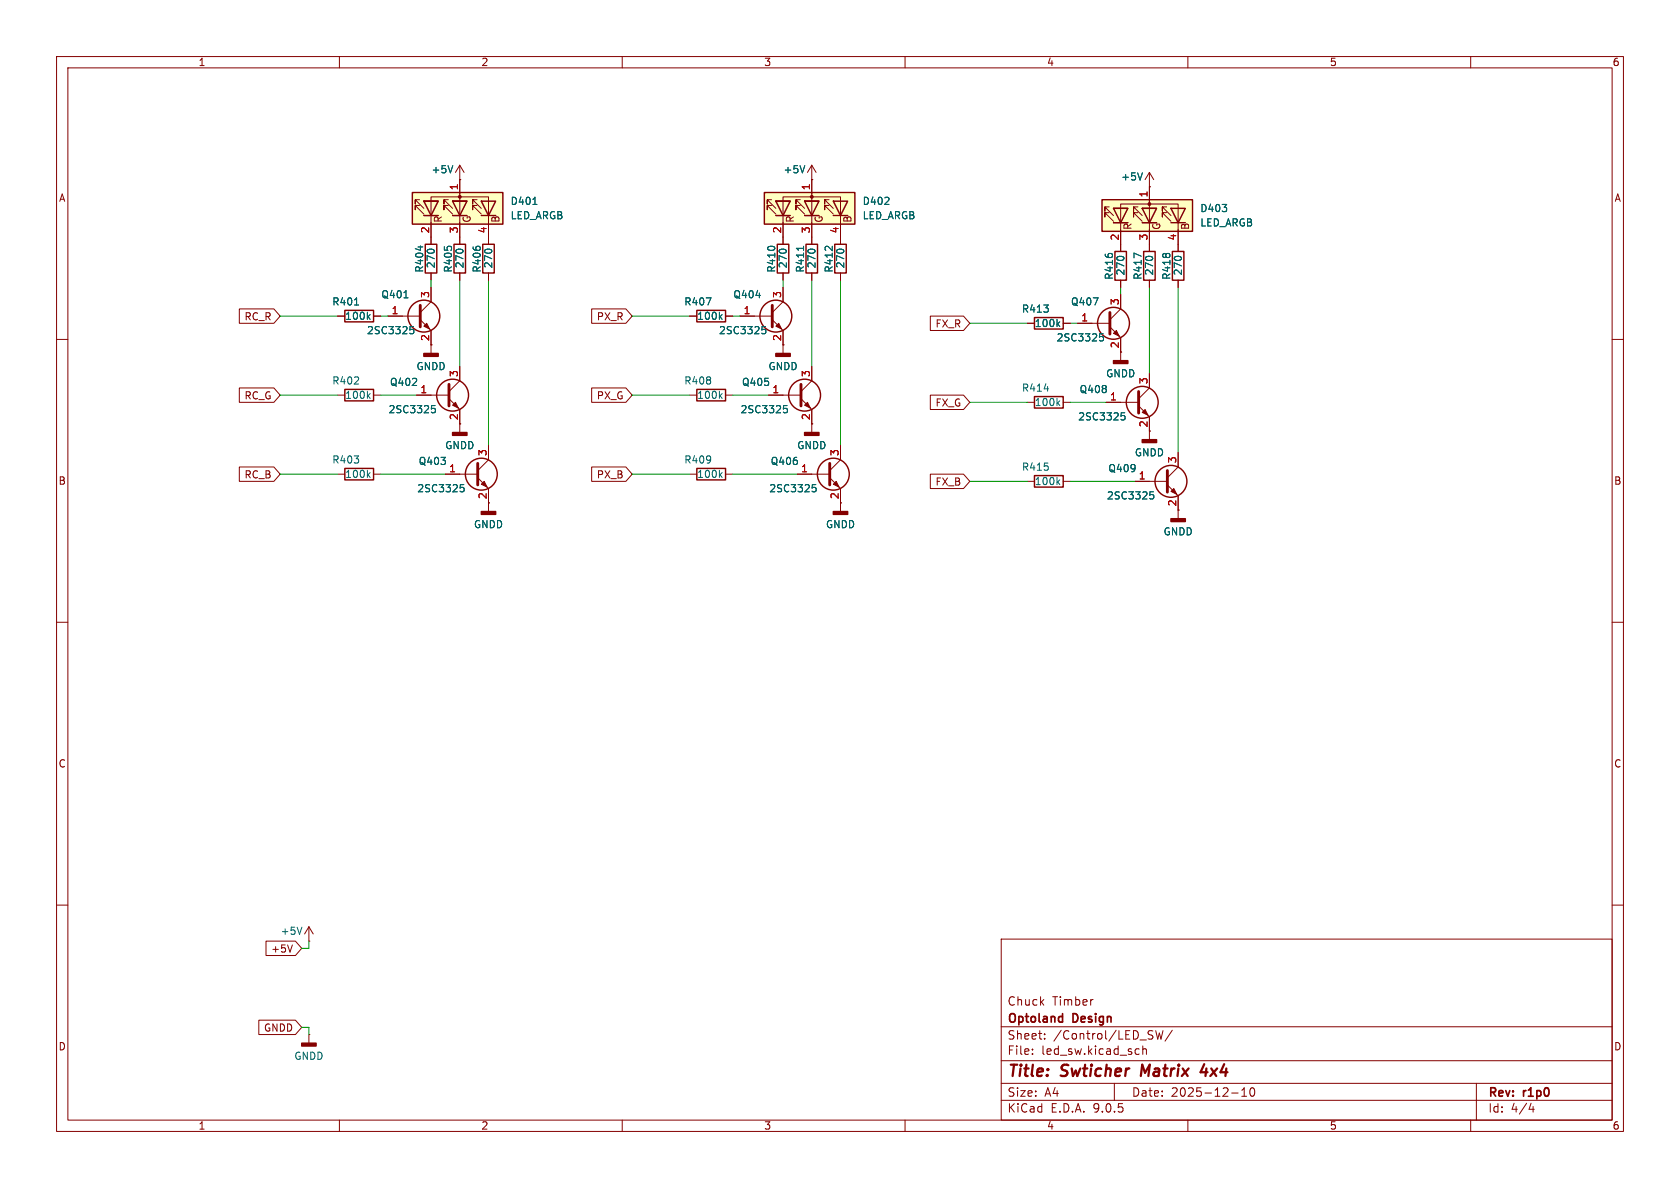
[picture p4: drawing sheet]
<svg xmlns="http://www.w3.org/2000/svg" width="297mm" height="210mm" viewBox="0 0 297 210" stroke-linecap="round" stroke-linejoin="round" font-family="sans-serif">
<g fill="none" stroke="#840000" stroke-width=".18">
<path d="M10 10h277v190h-277zM12 12h273v186h-273zM60 10v2M110 10v2M160 10v2M210 10v2M260 10v2M59.7 55.9h1.3M66 55.9h1.3M68.6 55.9h5.7M74.3 56.5l1.9 1.9v4.1M76.2 50.8v2.5l-1.9 1.9"/>
<path d="M81.3 41.9v1.3M81.3 48.3v1.2M10 60h2M59.7 69.9h1.3M66 69.9h1.3M73.7 69.9h5.7M79.4 70.5l1.9 1.9v2.5M81.3 64.8v2.5l-1.9 1.9M86.4 78.7v2.6l-1.9 1.9M121.9 69.9h1.3M128.3 69.9h1.2M203.2 76.2v1.5"/>
<path d="M285 60h2M78.7 83.8h5.8M84.5 84.5l1.9 1.9v4M121.9 83.8h1.3M128.3 83.8h1.2M200.7 85.1h5.7M206.4 85.7l1.9 1.9v2.6M208.3 80v2.6l-1.9 1.9M10 110h2M285 110h2M10 160h2M54.6 166.4h.1"/>
<path d="M54.6 163.8v2.6M54.6 163.8l-.8 1.3M54.6 163.8l.8 1.3M177 166h108v32h-108zM193.1 176.7h.1M285 160h2M54.6 182.9h.1M54.6 182.9v1.5M60 198v2M110 198v2M160 198v2M177 194.5h108"/>
<path d="M177 191.5h108M177 187.5h108M177 181.5h108M182.5 186.3v.1M182.5 185.5v.1M184.7 183.6v.1M184.7 182.8v.1M197 191.5v3M201 185.4l.4 .1M201.4 186.3l-.4 .1M202 185.5l.2-.1 .4 .1 .1 .9M202 184.9v1.5"/>
<path d="M204.3 182.2l.4 1.5 .3-1.1 .2 1.1 .4-1.5M207.2 182.1l-1.2 2M210 198v2M217.7 193.2h1.2M219.5 193.8h.9M219.5 192.7l.5-.4v1.5M221.1 192.4l.2-.1a.81 .81 0 0 1 .6 .6 .81 .81 0 0 1-.3 .8l-.1 .1a.81 .81 0 0 1-.4-1.4zM260 198v2M261 191.5v6.5M270.7 195l-.4 1.1h.9M271 195.6v1"/>
</g>
<path d="M201.9 188.2l-.2 2M212.9 188.1l-.7 1.4h1.3M213.3 188.9l-.2 1.3" fill="none" stroke="#840000" stroke-width=".4"/>
<path d="M187.7 179.7l.1 .1M187.8 179.2v1.5M187.8 180.6l-.1 .1" fill="none" stroke="#840000" stroke-width=".3"/>
<g fill="none" stroke="#840000" stroke-width=".25">
<path d="M61 54.9h5v2h-5zM80.3 43.2h2v5.1h-2zM61 68.8h5v2.1h-5zM123.2 68.8h5.1v2.1h-5.1zM123.2 82.8h5.1v2h-5.1z"/>
<circle cx="74.9" cy="55.9" r="2.82"/>
<circle cx="80" cy="69.8" r="2.82"/>
<circle cx="85.1" cy="83.8" r="2.82"/>
<circle cx="207" cy="85.1" r="2.82"/>
</g>
<g fill="none" stroke="#006464" stroke-width=".18">
<path d="M62.7 53.9h.7M65.1 56l.3 .5M65.4 55.6l-.5 .5M71.4 52.6h.7M72.5 57.7h.6M72.6 58.2h.3l.3 .3-.2 .4-.4 .1M65.1 69.9l.3 .5M65.4 69.6l-.5 .5M76.3 71.7h.6M76.4 72.2h.3l.3 .2-.1 .5-.5 .1M127.3 69.9l.4 .5M127.7 69.6l-.5 .5"/>
<path d="M81.4 85.7h.6M81.5 86.2h.3l.3 .2-.2 .5h-.4M127.3 83.9l.4 .5M127.7 83.6l-.5 .4M203.3 86.9h.6M203.4 87.4h.3l.3 .3-.1 .4-.5 .1M53.4 163.9l-.4 1.3"/>
</g>
<g fill="#840000" stroke="#840000" stroke-width=".25">
<path d="M85.1 90.4h2.5v.5h-2.5z"/>
<path d="M201.9 77.7h2.6v.5h-2.6z"/>
<path d="M74.9 62.5h2.6v.5h-2.6z"/>
<path d="M53.3 184.4h2.6v.5h-2.6z"/>
</g>
<path d="M74.3 54v3.8M79.4 67.9v3.9M84.5 81.9v3.8M206.4 83.2v3.8" fill="none" stroke="#840000" stroke-width=".51"/>
<g fill="#840000" stroke="#840000" stroke-width=".18">
<path d="M207 86.9l.5-.5 .5 1z"/>
<path d="M85.1 85.6l.5-.5 .5 1z"/>
<path d="M80 71.6l.5-.5 .5 1z"/>
<path d="M75.4 57.2l.5 1-1-.5z"/>
</g>
<path d="M135.1 34h16v5.6h-16z" fill="#ffffc2"/>
<g fill="none" stroke="#840000" stroke-width=".25">
<path d="M135.1 34h16v5.6h-16zM137.2 35.6h2.5l-1.3 2.5zM137.2 38.1h2.5M142.2 35.6h2.6l-1.3 2.5zM142.2 38.1h2.6M147.3 35.6h2.6l-1.3 2.5zM147.3 38.1h2.6M85.3 43.2h2.1v5.1h-2.1zM123.2 54.9h5.1v2h-5.1zM137.4 43.2h2v5.1h-2zM142.5 43.2h2v5.1h-2zM147.6 43.2h2v5.1h-2z"/>
<circle cx="137.2" cy="55.9" r="2.82"/>
</g>
<g fill="none" stroke="#840000" stroke-width=".18">
<path d="M136.4 36.3h-.8v.8v-.8l1.6 1.5M136.4 35.3h-.8v.8v-.8l1.6 1.5M137.2 38.1h2.5M137.2 35.6h.1M137.2 35.6h2.5zM141.5 36.3h-.8v.8v-.8l1.5 1.5M141.5 35.3h-.8v.8v-.8l1.5 1.5M142.2 38.1h2.6M142.2 35.6h.1M142.2 35.6h2.6zM143.5 31.8h.1M143.5 29.2v14"/>
<path d="M143.5 29.2l-.8 1.3M143.5 29.2l.8 1.3M146.6 36.3h-.8v.8v-.8l1.5 1.5M146.6 35.3h-.8v.8v-.8l1.5 1.5M86.4 41.9v1.3M86.4 48.3v1.2M121.9 55.9h1.3M128.3 55.9h1.2M130.8 55.9h5.7M136.5 56.5l1.9 1.9v4.1M138.4 43.2v-8.4h10.2v8.4M138.4 48.3v1.2"/>
<path d="M138.4 50.8v2.5l-1.9 1.9M143.5 48.3v1.2M148.6 48.3v1.2"/>
</g>
<g fill="#840000" stroke="#840000" stroke-width=".18">
<path d="M137.2 57.7l.5-.5 .5 1z"/>
<circle cx="143.5" cy="34.8" r=".25"/>
</g>
<path d="M142.3 29.3l-.4 1.3M124.8 52.6h.9l-.6 1.3M127.3 56l.4 .5M127.7 55.6l-.5 .5M134.7 57.7h.6M134.9 58.2h.3l.2 .3-.1 .4-.4 .1M142.1 43.5v.8" fill="none" stroke="#006464" stroke-width=".18"/>
<path d="M136.5 54v3.8" fill="none" stroke="#840000" stroke-width=".51"/>
<path d="M137.2 62.5h2.5v.5h-2.5z" fill="#840000" stroke="#840000" stroke-width=".25"/>
<path d="M72.9 34h16v5.6h-16z" fill="#ffffc2"/>
<g fill="none" stroke="#840000" stroke-width=".25">
<path d="M72.9 34h16v5.6h-16zM74.9 35.6h2.6l-1.3 2.5zM74.9 38.1h2.6M80 35.6h2.5l-1.2 2.5zM80 38.1h2.5M85.1 35.6h2.5l-1.2 2.5zM85.1 38.1h2.5M75.2 43.2h2v5.1h-2zM197.1 44.5h2v5h-2zM202.2 44.5h2v5h-2zM207.3 44.5h2v5h-2zM182.9 70.1h5.1v2h-5.1z"/>
<path d="M61 82.8h5v2h-5zM182.9 84.1h5.1v2h-5.1z"/>
<circle cx="196.8" cy="57.1" r="2.82"/>
<circle cx="142.2" cy="69.8" r="2.82"/>
<circle cx="147.3" cy="83.8" r="2.82"/>
</g>
<g fill="none" stroke="#840000" stroke-width=".18">
<path d="M74.2 36.3h-.8v.8v-.8l1.5 1.5M74.2 35.3h-.8v.8v-.8l1.5 1.5M74.9 38.1h2.6M74.9 35.6h.1M74.9 35.6h2.6zM79.2 36.3h-.7v.8v-.8l1.5 1.5M79.2 35.3h-.7v.8v-.8l1.5 1.5M80 38.1h2.5M80 35.6h.1M80 35.6h2.5zM81.3 31.8h.1M81.3 29.2v12.7"/>
<path d="M81.3 29.2l-.8 1.3M81.3 29.2l.7 1.3M84.3 36.3h-.7v.8v-.8l1.5 1.5M84.3 35.3h-.7v.8v-.8l1.5 1.5M203.2 33h.1M203.2 30.5l-.8 1.3M203.2 30.5l.8 1.3M203.2 30.5v2.5M76.2 48.3v1.2M86.4 41.9v-7.1h-10.2v8.4M190.5 57.2h5.7M196.2 57.8l1.9 1.9v4.1"/>
<path d="M198.1 43.2v1.3M198.1 49.5v1.3M198.1 52.1v2.5l-1.9 1.9M203.2 43.2v1.3M203.2 49.5v1.3M208.3 43.2v1.3M208.3 49.5v1.3M81.3 74.9v1.6M135.9 69.9h5.7M141.6 70.5l1.9 1.9v4.1M143.5 64.8v2.5l-1.9 1.9M148.6 78.7v2.6l-1.9 1.9"/>
<path d="M181.6 71.1h1.3M188 71.1h1.2M59.7 83.8h1.3M66 83.8h1.3M141 83.8h5.7M146.7 84.5l1.9 1.9v4M181.6 85.1h1.3M188 85.1h1.2"/>
</g>
<g fill="#840000" stroke="#840000" stroke-width=".18">
<path d="M147.3 85.6l.5-.5 .5 1z"/>
<path d="M142.2 71.6l.5-.5 .6 1z"/>
<path d="M196.8 58.9l.6-.5 .5 1z"/>
<circle cx="81.3" cy="34.8" r=".25"/>
</g>
<g fill="none" stroke="#006464" stroke-width=".18">
<path d="M80 29.3l-.4 1.3M94.2 36.1h.7M202 30.6l-.5 1.2M74.3 43.5v.8M194.4 59h.6M194.5 59.5h.3l.3 .2-.1 .5-.5 .1M201.7 45.3l-1.2-.6v.9M138.5 71.7h.6M138.7 72.2h.3l.2 .2-.1 .4-.4 .2M184.6 68.7h.8M187 71.2l.4 .5M187.4 70.9l-.5 .4"/>
<path d="M65.1 83.9l.3 .5M65.4 83.6l-.5 .4M143.6 85.7h.6M143.7 86.2h.3l.3 .2-.1 .4-.5 .1M187 85.2l.4 .5M187.4 84.8l-.5 .5"/>
</g>
<path d="M196.2 55.2v3.9M141.6 67.9v3.9M146.7 81.9v3.8" fill="none" stroke="#840000" stroke-width=".51"/>
<g fill="#840000" stroke="#840000" stroke-width=".25">
<path d="M80 76.5h2.5v.5h-2.5z"/>
<path d="M147.3 90.4h2.6v.5h-2.6z"/>
<path d="M142.2 76.5h2.6v.5h-2.6z"/>
<path d="M196.8 63.8h2.6v.5h-2.6z"/>
</g>
<path d="M194.8 35.3h16v5.6h-16z" fill="#ffffc2"/>
<g fill="none" stroke="#840000" stroke-width=".25">
<path d="M194.8 35.3h16v5.6h-16zM196.8 36.8h2.6l-1.3 2.6zM196.8 39.4h2.6M201.9 36.8h2.6l-1.3 2.6zM201.9 39.4h2.6M207 36.8h2.5l-1.2 2.6zM207 39.4h2.5M182.9 56.1h5.1v2.1h-5.1z"/>
<circle cx="201.9" cy="71.1" r="2.82"/>
</g>
<g fill="none" stroke="#840000" stroke-width=".18">
<path d="M76.2 39.4v3.8M81.3 31.8h.1M81.3 31.8v2.5M81.3 39.4v3.8M86.4 39.4v3.8M138.4 39.4v3.8M143.5 31.8h.1M143.5 31.8v2.5M143.5 39.4v3.8M148.6 39.4v3.8M196.1 37.6h-.8v.8v-.8l1.5 1.5M196.1 36.6h-.8v.7v-.7l1.5 1.5"/>
<path d="M196.8 39.4h2.6M196.8 36.8h.1M196.8 36.8h2.6zM201.2 37.6h-.8v.8v-.8l1.5 1.5M201.2 36.6h-.8v.7v-.7l1.5 1.5M201.9 39.4h2.6M201.9 36.8h.1M201.9 36.8h2.6zM203.2 33h.1M203.2 33v11.5M206.2 37.6h-.7v.8v-.8l1.5 1.5M206.2 36.6h-.7v.7v-.7l1.5 1.5"/>
<path d="M42.3 54.6h6.1l1.1 1.3-1.1 1.3h-6.1zM59.7 55.9h1.3M66 55.9h1.3M68.6 55.9h2.5M76.2 48.3v1.2M76.2 50.8v2.5M76.2 58.4v2.6M81.3 48.3v1.2M86.4 48.3v1.2M104.6 54.6h6l1.2 1.3-1.2 1.3h-6zM121.9 55.9h1.3M128.3 55.9h1.2"/>
<path d="M130.8 55.9h2.5M138.4 48.3v1.2M138.4 50.8v2.5M138.4 58.4v2.6M143.5 48.3v1.2M148.6 48.3v1.2M164.5 55.9h5.8l1.1 1.3-1.1 1.2h-5.8zM181.6 57.2h1.3M188 57.2h1.2M190.5 57.2h2.5M198.1 44.5v-8.4h10.2v8.4M198.1 49.5v1.3"/>
<path d="M198.1 52.1v2.5M198.1 59.7v2.5M203.2 49.5v1.3M208.3 49.5v1.3M42.3 68.6h6.1l1.1 1.3-1.1 1.2h-6.1zM73.7 69.9h2.5M81.3 64.8v2.5M81.3 72.4v2.5M86.4 78.7v2.6M104.6 68.6h6l1.2 1.3-1.2 1.2h-6zM135.9 69.9h2.5M143.5 64.8v2.5"/>
<path d="M143.5 72.4v2.5M148.6 78.7v2.6M164.5 69.8h5.8l1.1 1.3-1.1 1.3h-5.8zM195.6 71.1h5.7M201.3 71.8l1.9 1.9v2.5M203.2 66v2.6l-1.9 1.9M42.3 82.5h6.1l1.1 1.3-1.1 1.3h-6.1zM78.7 83.8h2.6M86.4 86.4v2.5M104.6 82.5h6l1.2 1.3-1.2 1.3h-6zM141 83.8h2.5M148.6 86.4v2.5"/>
<path d="M164.5 83.8h5.8l1.1 1.3-1.1 1.3h-5.8zM200.7 85.1h2.5M208.3 80v2.6M208.3 87.6v4.1M47 166.4h5.2l1.1 1.2-1.1 1.3h-5.2zM51.7 167l-.4 1.3M45.8 180.3h6.4l1.1 1.3-1.1 1.3h-6.4z"/>
</g>
<g fill="#840000" stroke="#840000" stroke-width=".18">
<path d="M201.9 72.9l.5-.5 .5 1z"/>
<circle cx="203.2" cy="36.1" r=".25"/>
</g>
<g fill="none" stroke="#006464" stroke-width=".18">
<path d="M80 29.3l-.4 1.3M94.2 36.1h.7M142.3 29.3l-.4 1.3M202 30.6l-.5 1.2M62.7 53.9h.7M65.1 56l.3 .5M65.4 55.6l-.5 .5M71.4 52.6h.7M72.5 57.7h.6M72.6 58.2h.3l.3 .3-.2 .4-.4 .1M74.3 43.5v.8M124.8 52.6h.9l-.6 1.3"/>
<path d="M127.3 56l.4 .5M127.7 55.6l-.5 .5M134.7 57.7h.6M134.9 58.2h.3l.2 .3-.1 .4-.4 .1M142.1 43.5v.8M187 57.2l.4 .5M187.4 56.9l-.5 .5M194.4 59h.6M194.5 59.5h.3l.3 .2-.1 .5-.5 .1M201.7 45.3l-1.2-.6v.9M76.3 71.7h.6M76.4 72.2h.3l.3 .2-.1 .5-.5 .1"/>
<path d="M138.5 71.7h.6M138.7 72.2h.3l.2 .2-.1 .4-.4 .2M198.2 73h.6M198.4 73.5h.3l.2 .2-.1 .5h-.4M81.4 85.7h.6M81.5 86.2h.3l.3 .2-.2 .5h-.4M143.6 85.7h.6M143.7 86.2h.3l.3 .2-.1 .4-.5 .1M203.3 86.9h.6M203.4 87.4h.3l.3 .3-.1 .4-.5 .1"/>
</g>
<path d="M201.3 69.2v3.8" fill="none" stroke="#840000" stroke-width=".51"/>
<path d="M207 91.7h2.5v.5h-2.5z" fill="#840000" stroke="#840000" stroke-width=".25"/>
<g fill="none" stroke="#009600" stroke-width=".18">
<path d="M49.5 55.9h10.2M67.3 55.9h1.3M76.2 49.5v1.3M81.3 49.5v15.3M86.4 49.5v29.2M111.8 55.9h10.1M129.5 55.9h1.3M138.4 49.5v1.3M143.5 49.5v15.3M148.6 49.5v29.2M171.4 57.2h10.2M189.2 57.2h1.3"/>
<path d="M198.1 50.8v1.3M203.2 50.8v15.2M208.3 50.8v29.2M49.5 69.9h10.2M67.3 69.9h6.4M111.8 69.9h10.1M129.5 69.9h6.4M171.4 71.1h10.2M189.2 71.1h6.4M49.5 83.8h10.2M67.3 83.8h11.4M111.8 83.8h10.1"/>
<path d="M129.5 83.8h11.5M171.4 85.1h10.2M189.2 85.1h11.5M54.6 166.4v1.2h-1.3M53.3 181.6h1.3v1.3"/>
</g>
<g font-size="2.8" fill="#840000">
<text x="178" y="190.9">Title:</text>
<text x="187.7" y="190.9">Swticher</text>
<text x="202.6" y="190.9">Matrix</text>
<text x="213.9" y="190.9">4x4</text>
</g>
<g font-size="2.1" fill="#840000">
<text x="178" y="178">Chuck</text>
<text x="186" y="178">Timber</text>
<text x="178" y="184">Sheet:</text>
<text x="178" y="181.2">Optoland</text>
<text x="186.2" y="184">/Control/LED_SW/</text>
<text x="189.7" y="181.2">Design</text>
<text x="178" y="186.7">File:</text>
<text x="184.1" y="186.7">led_sw.kicad_sch</text>
<text x="178" y="196.9">KiCad</text>
<text x="178" y="194.1">Size:</text>
<text x="184.7" y="194.1">A4</text>
<text x="185.7" y="196.9">E.D.A.</text>
<text x="193.3" y="196.9">9.0.5</text>
<text x="200" y="194.1">Date:</text>
<text x="207" y="194.1">2025-12-10</text>
<text x="263" y="194.3">Rev:</text>
<text x="263" y="196.9">Id:</text>
<text x="267.1" y="196.9">4/4</text>
<text x="269.4" y="194.3">r1p0</text>
</g>
<g font-size="1.8" fill="#840000">
<text x="35" y="11.9">1</text>
<text x="85" y="11.9">2</text>
<text x="135" y="11.9">3</text>
<text x="185" y="11.9">4</text>
<text x="235" y="11.9">5</text>
<text x="285" y="11.9">6</text>
<text x="10.3" y="35.9">A</text>
<text x="285.3" y="35.9">A</text>
<text x="78.3" y="39.5" transform="rotate(-90 78.3 39.5)">R</text>
<text x="83.4" y="39.5" transform="rotate(-90 83.4 39.5)">G</text>
<text x="88.5" y="39.5" transform="rotate(-90 88.5 39.5)">B</text>
<text x="140.6" y="39.5" transform="rotate(-90 140.6 39.5)">R</text>
<text x="145.6" y="39.5" transform="rotate(-90 145.6 39.5)">G</text>
<text x="150.7" y="39.5" transform="rotate(-90 150.7 39.5)">B</text>
<text x="200.3" y="40.7" transform="rotate(-90 200.3 40.7)">R</text>
<text x="205.3" y="40.7" transform="rotate(-90 205.3 40.7)">G</text>
<text x="210.4" y="40.7" transform="rotate(-90 210.4 40.7)">B</text>
<text x="43.1" y="56.8">RC_R</text>
<text x="105.4" y="56.8">PX_R</text>
<text x="165.3" y="58.1">FX_R</text>
<text x="75.9" y="60.4" transform="rotate(-90 75.9 60.4)">2</text>
<text x="43.1" y="70.8">RC_G</text>
<text x="105.4" y="70.8">PX_G</text>
<text x="165.3" y="72.1">FX_G</text>
<text x="202.9" y="75.6" transform="rotate(-90 202.9 75.6)">2</text>
<text x="10.3" y="85.9">B</text>
<text x="43.1" y="84.8">RC_B</text>
<text x="105.4" y="84.8">PX_B</text>
<text x="165.3" y="86">FX_B</text>
<text x="285.3" y="85.9">B</text>
<text x="10.3" y="135.9">C</text>
<text x="285.3" y="135.9">C</text>
<text x="47.8" y="168.6">+5V</text>
<text x="10.3" y="185.9">D</text>
<text x="46.6" y="182.6">GNDD</text>
<text x="285.3" y="185.9">D</text>
<text x="35" y="199.9">1</text>
<text x="85" y="199.9">2</text>
<text x="135" y="199.9">3</text>
<text x="185" y="199.9">4</text>
<text x="235" y="199.9">5</text>
<text x="285" y="199.9">6</text>
</g>
<g font-size="1.8" fill="#006464">
<text x="76.2" y="30.8">+5V</text>
<text x="138.4" y="30.8">+5V</text>
<text x="198.1" y="32.1">+5V</text>
<text x="90.2" y="36.4">D401</text>
<text x="90.2" y="39">LED_ARGB</text>
<text x="152.4" y="36.4">D402</text>
<text x="152.4" y="39">LED_ARGB</text>
<text x="212.1" y="37.7">D403</text>
<text x="212.1" y="40.2">LED_ARGB</text>
<text x="77.1" y="47.5" transform="rotate(-90 77.1 47.5)">270</text>
<text x="82.1" y="47.5" transform="rotate(-90 82.1 47.5)">270</text>
<text x="87.2" y="47.5" transform="rotate(-90 87.2 47.5)">270</text>
<text x="139.3" y="47.5" transform="rotate(-90 139.3 47.5)">270</text>
<text x="144.4" y="47.5" transform="rotate(-90 144.4 47.5)">270</text>
<text x="149.5" y="47.5" transform="rotate(-90 149.5 47.5)">270</text>
<text x="67.3" y="52.9">Q401</text>
<text x="75" y="48.3" transform="rotate(-90 75 48.3)">R404</text>
<text x="80.1" y="48.3" transform="rotate(-90 80.1 48.3)">R405</text>
<text x="85.2" y="48.3" transform="rotate(-90 85.2 48.3)">R406</text>
<text x="129.5" y="52.9">Q404</text>
<text x="137.3" y="48.3" transform="rotate(-90 137.3 48.3)">R410</text>
<text x="142.3" y="48.3" transform="rotate(-90 142.3 48.3)">R411</text>
<text x="147.4" y="48.3" transform="rotate(-90 147.4 48.3)">R412</text>
<text x="197" y="49.6" transform="rotate(-90 197 49.6)">R416</text>
<text x="199" y="48.8" transform="rotate(-90 199 48.8)">270</text>
<text x="202" y="49.6" transform="rotate(-90 202 49.6)">R417</text>
<text x="204.1" y="48.8" transform="rotate(-90 204.1 48.8)">270</text>
<text x="207.1" y="49.6" transform="rotate(-90 207.1 49.6)">R418</text>
<text x="209.1" y="48.8" transform="rotate(-90 209.1 48.8)">270</text>
<text x="58.6" y="54.2">R401</text>
<text x="60.9" y="56.7">100k</text>
<text x="64.8" y="59.3">2SC3325</text>
<text x="120.9" y="54.2">R407</text>
<text x="123.1" y="56.7">100k</text>
<text x="127" y="59.3">2SC3325</text>
<text x="180.6" y="55.5">R413</text>
<text x="182.8" y="58">100k</text>
<text x="189.2" y="54.2">Q407</text>
<text x="73.5" y="65.6">GNDD</text>
<text x="135.8" y="65.6">GNDD</text>
<text x="186.7" y="60.6">2SC3325</text>
<text x="58.6" y="68.2">R402</text>
<text x="60.9" y="70.7">100k</text>
<text x="68.8" y="68.4">Q402</text>
<text x="120.9" y="68.2">R408</text>
<text x="123.1" y="70.7">100k</text>
<text x="131.1" y="68.4">Q405</text>
<text x="180.6" y="69.4">R414</text>
<text x="182.8" y="72">100k</text>
<text x="190.8" y="69.7">Q408</text>
<text x="195.4" y="66.9">GNDD</text>
<text x="68.6" y="73.3">2SC3325</text>
<text x="130.8" y="73.3">2SC3325</text>
<text x="190.5" y="74.5">2SC3325</text>
<text x="58.6" y="82.1">R403</text>
<text x="73.9" y="82.4">Q403</text>
<text x="78.6" y="79.6">GNDD</text>
<text x="120.9" y="82.1">R409</text>
<text x="136.2" y="82.4">Q406</text>
<text x="140.8" y="79.6">GNDD</text>
<text x="180.6" y="83.4">R415</text>
<text x="195.8" y="83.7">Q409</text>
<text x="200.5" y="80.9">GNDD</text>
<text x="60.9" y="84.7">100k</text>
<text x="73.7" y="87.2">2SC3325</text>
<text x="123.1" y="84.7">100k</text>
<text x="135.9" y="87.2">2SC3325</text>
<text x="182.8" y="86">100k</text>
<text x="195.6" y="88.5">2SC3325</text>
<text x="83.7" y="93.6">GNDD</text>
<text x="145.9" y="93.6">GNDD</text>
<text x="205.6" y="94.8">GNDD</text>
<text x="49.5" y="165.5">+5V</text>
<text x="51.9" y="187.6">GNDD</text>
</g>
<g font-size="1.8" fill="#a90000">
<text x="81" y="33.7" transform="rotate(-90 81 33.7)">1</text>
<text x="143.3" y="33.7" transform="rotate(-90 143.3 33.7)">1</text>
<text x="202.9" y="35" transform="rotate(-90 202.9 35)">1</text>
<text x="75.9" y="41.3" transform="rotate(-90 75.9 41.3)">2</text>
<text x="81" y="41.3" transform="rotate(-90 81 41.3)">3</text>
<text x="86.1" y="41.3" transform="rotate(-90 86.1 41.3)">4</text>
<text x="138.2" y="41.3" transform="rotate(-90 138.2 41.3)">2</text>
<text x="143.3" y="41.3" transform="rotate(-90 143.3 41.3)">3</text>
<text x="148.3" y="41.3" transform="rotate(-90 148.3 41.3)">4</text>
<text x="197.9" y="42.6" transform="rotate(-90 197.9 42.6)">2</text>
<text x="202.9" y="42.6" transform="rotate(-90 202.9 42.6)">3</text>
<text x="208" y="42.6" transform="rotate(-90 208 42.6)">4</text>
<text x="75.9" y="52.8" transform="rotate(-90 75.9 52.8)">3</text>
<text x="138.2" y="52.8" transform="rotate(-90 138.2 52.8)">3</text>
<text x="69.1" y="55.6">1</text>
<text x="131.4" y="55.6">1</text>
<text x="191.1" y="56.9">1</text>
<text x="197.9" y="54" transform="rotate(-90 197.9 54)">3</text>
<text x="138.2" y="60.4" transform="rotate(-90 138.2 60.4)">2</text>
<text x="197.9" y="61.7" transform="rotate(-90 197.9 61.7)">2</text>
<text x="74.2" y="69.6">1</text>
<text x="81" y="66.7" transform="rotate(-90 81 66.7)">3</text>
<text x="136.5" y="69.6">1</text>
<text x="143.3" y="66.7" transform="rotate(-90 143.3 66.7)">3</text>
<text x="196.1" y="70.9">1</text>
<text x="202.9" y="68" transform="rotate(-90 202.9 68)">3</text>
<text x="81" y="74.4" transform="rotate(-90 81 74.4)">2</text>
<text x="143.3" y="74.4" transform="rotate(-90 143.3 74.4)">2</text>
<text x="79.3" y="83.6">1</text>
<text x="86.1" y="80.7" transform="rotate(-90 86.1 80.7)">3</text>
<text x="141.5" y="83.6">1</text>
<text x="148.3" y="80.7" transform="rotate(-90 148.3 80.7)">3</text>
<text x="208" y="82" transform="rotate(-90 208 82)">3</text>
<text x="86.1" y="88.3" transform="rotate(-90 86.1 88.3)">2</text>
<text x="148.3" y="88.3" transform="rotate(-90 148.3 88.3)">2</text>
<text x="201.2" y="84.8">1</text>
<text x="208" y="89.6" transform="rotate(-90 208 89.6)">2</text>
</g>
</svg>
